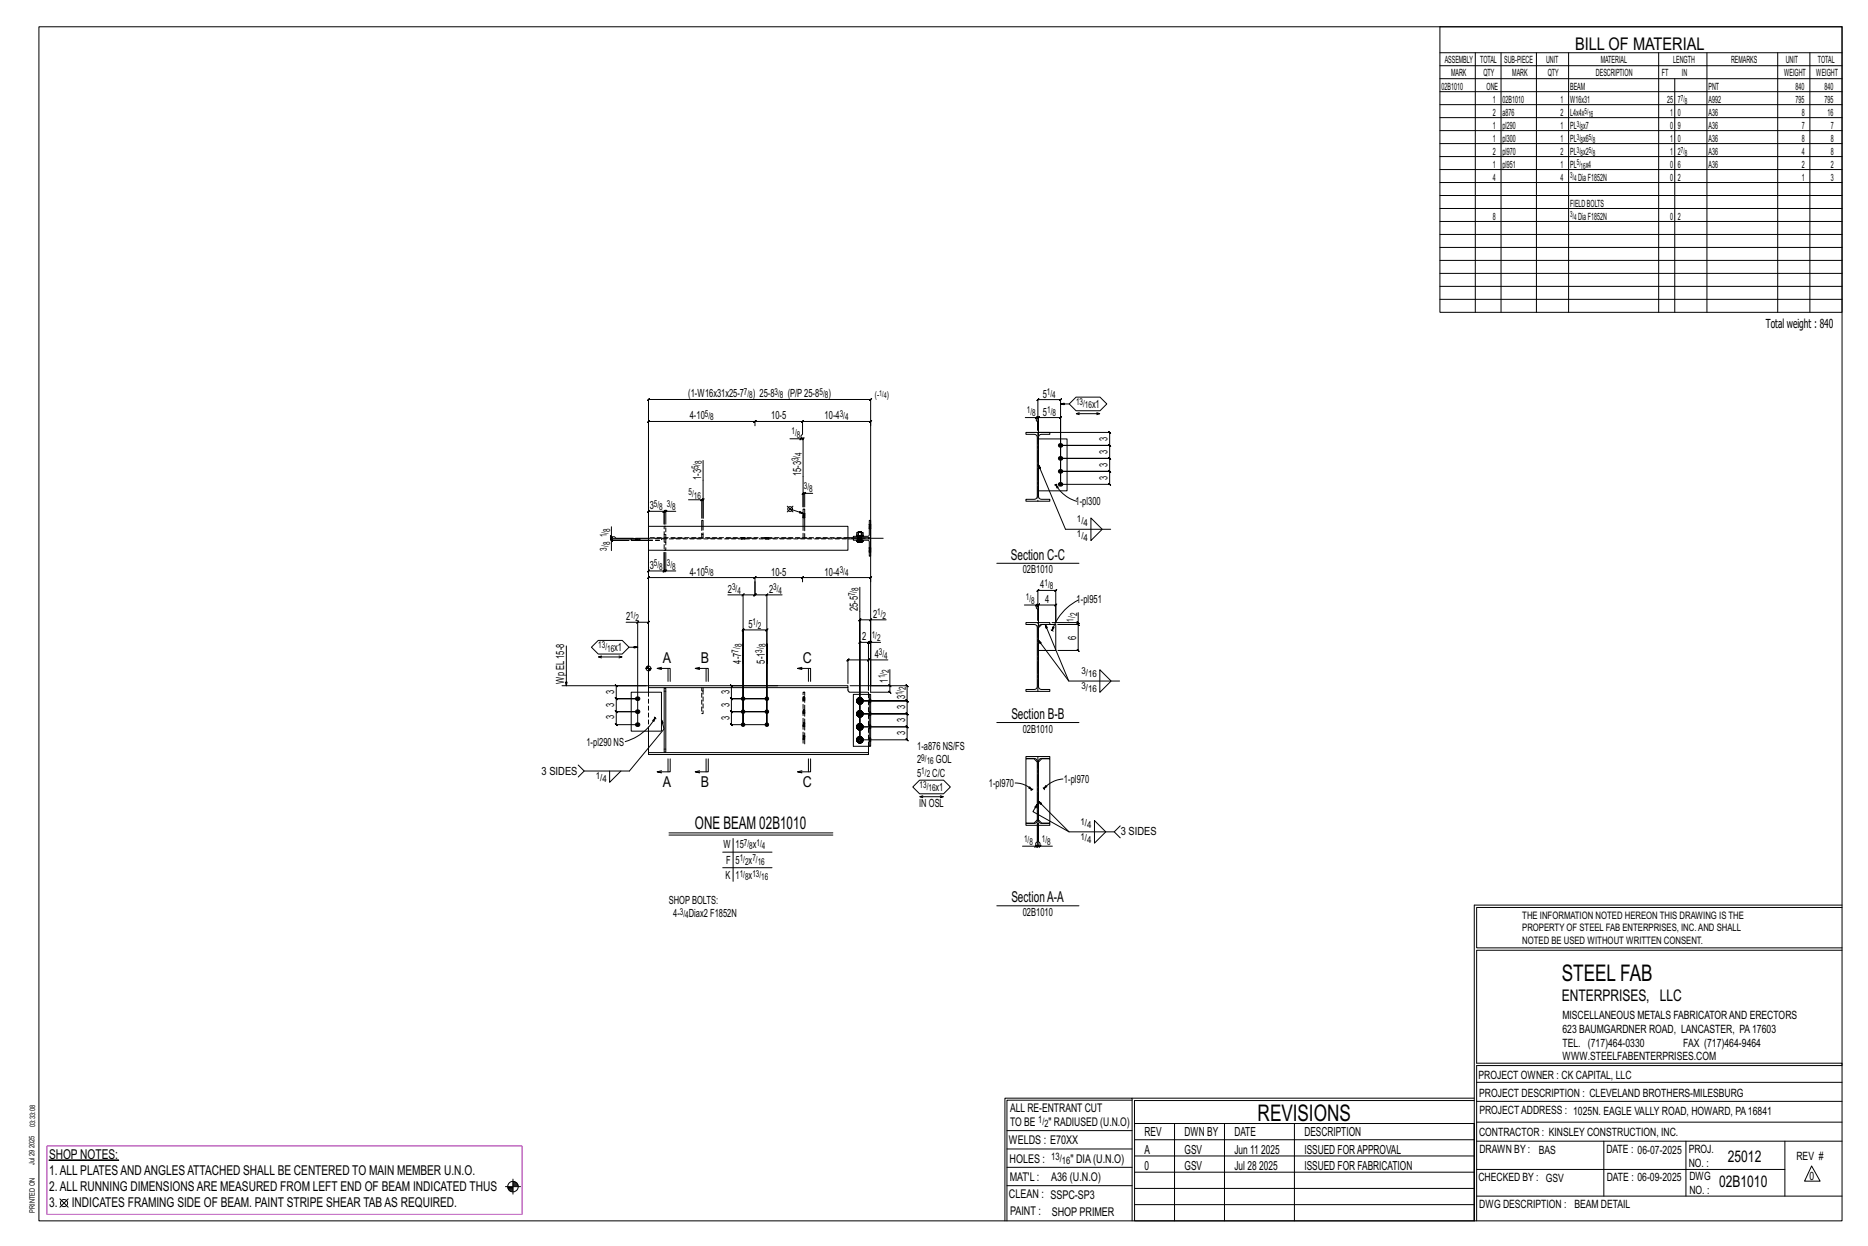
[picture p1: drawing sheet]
<svg xmlns="http://www.w3.org/2000/svg" width="914mm" height="610mm" viewBox="0 0 914 610" stroke-linecap="round" stroke-linejoin="round" font-family="sans-serif">
<g fill="#000" stroke="#000" stroke-width=".49">
<path d="M24 568h34z"/>
<circle cx="519" cy="218" r="1"/>
<circle cx="519" cy="224" r="1"/>
<circle cx="519" cy="231" r="1"/>
<circle cx="519" cy="237" r="1"/>
<circle cx="312" cy="348" r="1"/>
<circle cx="312" cy="354" r="1"/>
<circle cx="312" cy="342" r="1"/>
<circle cx="364" cy="348" r=".9"/>
<circle cx="364" cy="355" r=".9"/>
<circle cx="364" cy="342" r=".9"/>
<circle cx="375" cy="348" r=".9"/>
<circle cx="375" cy="355" r=".9"/>
<circle cx="375" cy="342" r=".9"/>
</g>
<g fill="none" stroke="#000" stroke-width=".49">
<path d="M19 13h883v584h-883zM705 13h197v140h-197zM705 26h197M705 32h197M705 39h197M722 26v127M735 26v127M752 26v127M768 26v127M812 26v127M820 39v114M836 26v127"/>
<path d="M870 26v127M886 26v127M705 45h197M705 51h197M705 58h197M705 64h197M705 70h197M705 77h197M705 83h197M705 89h197M705 96h197M705 102h197"/>
<path d="M705 108h197M705 115h197M705 121h197M705 127h197M705 134h197M705 140h197M705 146h197M519 198h4M527 194h11l4 4-4 3h-11l-4-3zM370 206l-1 1 1-1zM370 206h23l-1 1 1-1v6l-1 1v2h-5M370 208v-2l-1 1 1-1h-53h1l-1 1v-1v56"/>
<path d="M392 215h1l1-1-1 1v18M393 214l-1 1zM393 206l-1 1 1-1zM393 206h33v1l1-1-1 2M502 204h5v2l1 1v4v-15l1-1-1 1h11l1-1-1 1v41v-33h1l-1 1v-1h-11h1l-1 1v-1v9v-9h1l-1 1v-1h-1M502 212h12l-5 1-1 1v29l1 1h5v1h-12v-1h5l1-1v-29l-1-1-5-1zM508 204l-1 1zM508 212h35v-1l1 1h-1v6v-1l1 1h-1h-24h24v-1l1 1h-1v6l1 1-1-1h-24h24l1 1-1-1v7v-1l1 1h-1h-24h24v-1l1 1h-1v6v-1l1 1h-1h-24M508 215h14v25h-14M528 202h-1l1 1M537 202h1h-11M538 202l-1 1"/>
<path d="M344 225v29v-9l1-1-1 1M393 233v15zM508 227l14 32h22M517 237l1 1-1 1zM517 237a17 17 0 0 0 10 8M517 237h-1M517 237h.1M299 258v5h2h1h8M317 258h98v11h-98zM326 250h-1h1l-1 1v-1v6v-6h1l-1 1v-1h-8h1l-1 1v-1v6M326 250l-1 1zM331 250h-5v6"/>
<path d="M337 245h7v9M344 245h-1l1-1zM344 258v-3v3M385 248l3 2M387 249l6 2M388 248l-3 2M393 253h.1M393 251h.1M393 258v-9h1v9M393 242l1-1zM394 241h-1h1l-1 1v-1v7M394 253h.1"/>
<path d="M394 251h.1M398 241h-4v7M426 259h.1M426 257h.1M534 253l6 6-6 5zM299 264l1 1zM299 262l1 1zM299 263v1v-1l1 1h-1h13h-13v-1l1 1h-1M308 264h-9v5M311 264h.1M313 264h.1M317 264h-8h8"/>
<path d="M317 270v9v1l1-1h-1h8v1l1-1h-1v-9v9v1l1-1h-1h1M325 280l1-1zM326 270v9h5M363 263h.1M363 264h.1M365 263h.1M365 264h.1M375 263h.1M375 264h.1M376 263h.1M376 264h.1M415 263h10"/>
<path d="M418 264l7 1 1 7v-8h-1M418 263v-1h7l1-7v8h-1M419 262h3zM419 264v1zM419 262v-1h1v1M419 264l1 1M420 264v1h-1h1h-1M420 262h.1M420 263h.1M420 264h.1M420 265h2M420 264h1"/>
<path d="M421 265l1-1v1M421 264l-1 1M422 262v-1h-2v-1l2 1v1M422 262h.1M422 263h.1M422 264h.1M422 264v1M422 265h-1M425 263v1h-10M426 270h.1M426 268h.1M488 276h40"/>
<path d="M356 291h8v64v-47l-1 1 1-1h11v1l1-1h-1v47v-40v10M363 292l1-1zM369 283l1-1zM370 285v6l-1 1 1-1h-6M370 285v6l-1 1 1-1h5M370 285v-3l-1 1h1h-53l1-1-1 1v53M370 283h23h-1l1-1v3M375 291h1l-1 1zM383 291h-8v51M392 283l1-1zM393 283h33l1-1-1 3M421 287v75v-59l-1 1 1-1h5"/>
<path d="M501 296h6v2h1v6v-15l1-1-1 1h9h-1l1-1v1v15v-8l-1 1 1-1h-9h1l-1 1v-1v10v-10h1l-1 1v-1h-1M508 296l-1 1zM528 300v5h-13M528 294a26 26 0 0 0-13 14M277 316v19M290 317l3-4h12l3 4-3 3h-12zM306 304h6v51h-10l-1-1 1 1v-7v1l-1-1h1h10h-10v1l-1-1h1v-6l-1-1 1 1h10h-10l-1-1 1 1v-7v1l-1-1h1h14M308 317h4M312 305l1-1zM312 304h5v1l1-1h-1v30M426 303h1l-1 1zM426 314h1l-1 1z"/>
<path d="M426 314h-1h1l-1 1v-1v24M431 314h-5v25h10l-1-1 1 1v-4M434 303h-8v32M502 305h12v1h-5l-1 1v29l1 1h5v1h-12v-1h5l1-1v-29l-1-1h-5zM508 313l15 20h25M510 306l-2 1M512 306l11 27M514 306h3v12h-9M515 308h.1M515 308l1 1M515 307h1l-1 1zM527 304l1 1z"/>
<path d="M528 305v1l-1-1 1 1h-10h10l-1-1 1 1v12h-1l1 1v-1h-10M275 335h42M293 321l1 1M294 321h-1h11M303 321h1l-1 1M309 339h15v19h-15zM316 327h3M316 327h.1M317 326v1M317 335h98v1h-98zM317 334v-139v1l1-1h-1h109v1l1-1h-1v140M317 326v8"/>
<path d="M317 336v3M318 327v1M319 327v1M324 328l-2-1h6v6M324 326l-2 1M325 337h1v31h-1zM327 327v6M342 328l-2-1h7v6M342 326l-2 1M346 327v6M364 325v-10v40M381 335h-23l1 1-1-1v7v-1l1 1h-1h17h-17v-1l1 1h-1v6l1 1-1-1h17h-17l1 1-1-1v7v-1l1 1h-1h17"/>
<path d="M393 328l-3-1h7v6M393 326l-3 1M396 327v6M415 336l1 3h9v1M425 323l1-1-1 1zM425 323h-10l1-1-1 1v11M426 340v25zM426 340h-8v25h8M426 335h18l1 1-1-1v8v-1l1 1h-1h-23h23v-1l1 1h-1v6l1 1-1-1h-23h23l1 1-1-1v7v-1l1 1h-1h-23h23v-1l1 1h-1v6v-1l1 1h-1h-23v-48l-1 1 1-1h4v1l1-1h-1v24M435 323h-10v15M435 335l1 1zM436 328v7h-20"/>
<path d="M538 328l6 5-6 6zM317 358v10M320 351h1M321 351l-1 2h-1zM321 351a24 24 0 0 1-15 12M321 351v1M324 352l1 5-17 20h-22l-3-3M419 343h1M419 349h1M419 356h1M419 342l1 1M419 355l1 1"/>
<path d="M420 344h.1M420 350v1M420 357h.1M420 343h-1M420 349l-1 1M420 356h-1M420 343v-1l-1 1 1 1v-1M420 349v-1l-1 1 1 1M420 355l-1 1 1 1v-1M420 344h1M420 350l1 1M420 356l1 1"/>
<path d="M420 341v1M420 348h.1M420 354v1M420 357h1M421 341l-1 1M421 342v-1l1 1M421 348l-1 1M421 348h1v1M421 354l-1 1M421 355v-1l1 1M421 342l1 1M421 348l1 1v1"/>
<path d="M421 355l1 1M421 348h-1M422 344h-1M422 350l-1 1v-1M422 356v1h-1M422 343v1M422 350h.1M422 356v1M422 343l-1 1M422 349l-1 1M422 356l-1 1M422 342v1"/>
<path d="M422 348v1M422 355h.1M422 349h.1M422 355v1M488 353h40M286 377l-3 3M298 377v6l6-6M317 368h108v1h-108zM324 377l-2 1M327 371v7M328 371v7h-6h2M342 377l-2 1"/>
<path d="M346 371v7M347 371v7h-7h2M393 377l-3 1M396 371v7M397 371v7h-7h3M419 362h1M419 361l1 1M420 363h.1M420 362l-1 1M420 362v-1l-1 1 1 1v-1M420 363h1M420 361h.1"/>
<path d="M421 360l-1 1M421 361h1M421 361l1 1v1M421 361h-1M422 363h-1M422 362v1M422 362l-1 1M422 361v1M425 365v3M502 370h12v1h-5l-1 2v28l1 2h5v1h-12v-1h5l1-2v-28l-1-2h-5zM508 373l-2-2h-4v32h4l2-2M508 373l2-2h4v32h-4l-2-2"/>
<path d="M447 385l3-3h12l3 3-3 3h-12zM450 390h12h-2M452 389l-2 1h2M460 389l2 1M497 383a12 12 0 0 1 8 3M504 385l1 1h-1zM505 386v1M506 386h-1M508 394l-2 3 17 10M508 392l15 15h22l3-3M511 385v1M511 386h.1"/>
<path d="M512 384v1l-1 1zM520 381a14 14 0 0 0-9 5M327 407h81M327 409h81M354 417h24M359 410v21M507 414h1l1-1-1 1v-11v11l1-1-1 1h1M508 413l-1 1zM508 403v9h-1v2h-6M508 403v9h1v2h6M509 414l1-1zM536 401l5 6-5 6z"/>
<path d="M545 407l3 3M354 425h24M488 443h40M722 443v154M722 443h180M902 444h-179v20h179M902 465h-179v55h179v1h-179v76M554 538h-61v59M554 537h168M722 538h-167v13M723 539h179M723 530h179"/>
<path d="M493 553h61M555 550h167v47h-167zM555 558h167M575 550v47M599 550v47M634 550v47M723 549h179M723 558h179M785 558v27M825 558v27M874 558v27M251 577v7"/>
<path d="M251 579h2M251 580h3M251 578h2M493 571h61M493 562h61M555 573h167M555 566h167M723 572h151M887 570l4 8h-8zM29 587l4 4M33 587l-4 4M247 581h8"/>
<path d="M249 581h2M249 582h2M250 583h1M492 597v-60h62v60M493 580h61M555 589h167M555 581h167M723 585h179"/>
<circle cx="387" cy="249" r="1.2"/>
<circle cx="317" cy="327" r="1.2"/>
<circle cx="31" cy="589" r="1.8"/>
<circle cx="251" cy="581" r="2.6"/>
</g>
<path d="M23 561h233v33h-233z" fill="none" stroke="#f0f" stroke-width=".5"/>
<g fill="none" stroke="#000" stroke-width=".49" stroke-dasharray="2 1.4">
<path d="M325 258h1v3h-1zM344 258v3v-3M393 253h.1M393 252h1h-1M393 258v5M393 253h1M394 251h-1M394 252h-1M394 253h-1M394 253h.1M394 251h.1M394 252l-1-1"/>
<path d="M426 259h.1M426 257v1v-1M426 257h.1M426 258h.1M311 264h.1M312 264h.1M312 264h1M313 264h.1M317 264h7M317 264h98M325 265h1v4h-1zM325 264v1"/>
<path d="M325 261v2M326 265v-1M326 263v-2M344 261v2M344 263v-2M363 263h.1M363 263v1M363 264h.1M363 264v-1M363 263l1 1zM364 264v-1M364 263h.1"/>
<path d="M364 264l1-1M365 264v-1M365 264h.1M375 263h.1M375 263v1M375 264h.1M375 264v-1M375 263v1zM375 264l1-1M375 263h1M376 264v-1M376 264h.1"/>
<path d="M394 263v-5M415 263h-98M419 264v1zM419 265h1M419 262h1h-1v-1h1v1v-1v1h2h-2M419 265h.1M419 264l1 1M420 264h.1M420 265h-1h1h-1h1M420 263h.1M420 263v1M420 262h.1"/>
<path d="M420 262v1M420 262v2zM420 261v-1M420 261h2M420 265h.1M420 261h.1M420 262h-1h1M420 262h2M420 264v-1M420 263v-1M420 264v1zM420 265h1z"/>
<path d="M420 265h1M420 260h2M421 263v1zM421 264v-1M421 264h-1M421 262v1zM421 263v-1M421 264l1-1M421 263h.1M421 264h.1M421 263l1-1M421 262h.1"/>
<path d="M421 265l-1-1 1 1M421 264l1 1M421 261h.1M421 265h1M421 264h1M422 264v-1M422 264h.1M422 263v-1M422 262h.1M422 261h.1M422 260v1M422 261v1z"/>
<path d="M422 262v-1v1M422 262v2zM422 263h.1M422 265h.1M422 264v1zM422 264v1M426 270h.1M426 269h.1M426 268h.1M426 269v-1M317 339v19M325 338h1"/>
<path d="M344 338v11zM344 336v2M344 338v-2M393 339h1v25h-1zM393 341h1zM393 342h1l-1-1M393 347h1zM393 348h1h-1M393 354h1zM393 354l1 1-1-1M394 341h.1M394 342l-1-1"/>
<path d="M394 342h-1M394 343h-1M394 347v1M394 348l-1-1M394 348h-1M394 349h-1M394 354h.1M394 354h-1M394 355h-1M419 343v1zM419 349v1zM419 356h.1"/>
<path d="M419 343h.1M419 343l1-1-1 1 1 1-1-1h1M419 349l1-1-1 1 1 2-1-2h1M419 356l1-2-1 2 1 1-1-1h1M419 342v1zM419 344h1zM419 349h.1M419 350h1zM419 355v1zM419 356l1 1zM419 343h1M419 342l1 1"/>
<path d="M419 350l1-1M419 349h1M419 356h1M419 355l1 1M420 342h-1zM420 344h.1M420 342v-1zM420 348l-1 1zM420 350v1zM420 348h.1M420 354l-1 1zM420 357h.1"/>
<path d="M420 354h.1M420 342v-1M420 350v1M420 355v-1zM420 355v-1M420 343v1M420 343v-1M420 350h.1M420 349v-1M420 356v1M420 355h.1M420 343h.1"/>
<path d="M420 349v1zM420 356h.1M420 344h2zM420 342h2zM420 351h2zM420 348h2zM420 357h2zM420 354h2zM420 342l-1 1v-1v1l1 1-1-1 1 1M420 349v-1l-1 1v1h1h-1h1M420 355l-1 1v-1v1l1 1-1-1 1 1v-1M420 343v1z"/>
<path d="M420 343v-1zM420 349h.1M420 355v1zM420 344h1zM420 341h1zM420 351h1zM420 348h1zM420 357h1zM420 354h1zM420 344h1h-1h1h-1zM420 342h1zM420 350l1 1h-1h1h-1z"/>
<path d="M420 350h1zM420 349l1-1zM420 357h1h-1h1h-1zM420 356h1zM420 355h1zM421 341h-1h1h-1l1 1M421 344h1zM421 344h.1M421 342h.1M421 341v1zM421 341h1zM421 348h-1h1h-1h1"/>
<path d="M421 351h1zM421 351h.1M421 350v1M421 350h.1M421 348v1zM421 348h.1M421 348h1zM421 354h-1h1h-1l1 1M421 357h1zM421 357h.1M421 356h.1M421 355h.1"/>
<path d="M421 354v1zM421 354h1zM421 344h1M421 344l1-1zM421 342l1 1zM421 342h1M421 350h1M421 350h1zM421 349h1zM421 348l1 1M421 357l1-1M421 356h1z"/>
<path d="M421 355h1zM421 355h1M421 341l1 1zM421 341l1 1M421 351l1-1zM421 351l1-1M421 348h1M421 357h1M421 354l1 1zM421 354l1 1M422 344h.1M422 341v1z"/>
<path d="M422 351v-1zM422 348h.1M422 357h.1M422 354h.1M422 343h.1M422 349h.1M422 355v1zM422 342v1zM422 348v1zM422 354v2zM422 349v1zM422 356h.1"/>
<path d="M422 343v1M422 343v-1M422 350h.1M422 349v-1M422 356v1M422 355h.1M422 344v-1M422 342v1M422 350v-1M422 348v1v1M422 357v-1M422 355v1"/>
<path d="M422 342h.1M422 354v1zM422 356v1zM422 343v1zM422 349v2zM426 342h.1M426 343v-1M426 348h.1M426 349h.1M426 355h.1M426 355v1v-1M426 343h.1"/>
<path d="M426 344h.1M426 348v1M426 349v-1M426 350h.1M426 356h.1M326 366h-1M393 360h1zM393 361h1l-1-1M394 360h.1M394 361l-1-1M394 361h-1M394 362h-1"/>
<path d="M419 362v1zM419 362l1-1-1 1 1 1-1-1h1M419 361v1zM419 363h1zM419 363l1-1M419 361l1 1M420 361h-1zM420 363h.1M420 361v-1zM420 361h.1M420 362v1M420 362v-1"/>
<path d="M420 362h.1M420 363h2zM420 361h2zM420 361l-1 1v-1v2h1h-1h1M420 362v1zM420 362v-1zM420 363l1 1zM420 360h1zM420 363h1h-1h1h-1zM420 363h1zM420 361h1zM421 360l-1 1 1-1-1 1h1"/>
<path d="M421 364l1-1zM421 363h.1M421 361h.1M421 360v1v-1v1zM421 360h1zM421 363h1M421 363l1-1zM421 361l1 1zM421 361h1M421 363h1zM421 361h1zM422 363h.1"/>
<path d="M422 360v1zM422 362h.1M422 361v1zM422 362v1M422 362v-1M422 363v-1M422 361v2M422 361h.1M422 361v1M422 362v1zM425 365v-25M426 361h.1"/>
<path d="M426 362v-1M426 362h.1M426 363h.1"/>
</g>
<path d="M311 263h122" fill="none" stroke="#000" stroke-width=".49" stroke-dasharray="6.8 1 0 1"/>
<path d="M508 212v33M508 338v-33M508 370v34" fill="none" stroke="#000" stroke-width=".49" stroke-dasharray="5.8 1 1 1"/>
<g font-size="11.2">
<text x="764" y="480">STEEL FAB</text>
<text x="616" y="548">REVISIONS</text>
</g>
<g font-size="8.6">
<text x="771" y="24">BILL OF MATERIAL</text>
<text x="340" y="406">ONE BEAM 02B1010</text>
</g>
<g font-size="7.9">
<text x="765" y="490">ENTERPRISES, LLC</text>
<text x="846" y="569">25012</text>
<text x="842" y="581">02B1010</text>
</g>
<g font-size="7.3">
<text x="495" y="274">Section C-C</text>
<text x="324" y="325">A</text>
<text x="343" y="325">B</text>
<text x="393" y="325">C</text>
<text x="495" y="352">Section B-B</text>
<text x="324" y="385">A</text>
<text x="343" y="385">B</text>
<text x="393" y="385">C</text>
<text x="495" y="441">SectionA-A</text>
</g>
<g font-size="6.6">
<text x="24" y="567">SHOP NOTES:</text>
<text x="24" y="575">1.ALL PLATESANDANGLESATTACHED SHALL BE CENTERED TO MAIN MEMBER U.N.O.</text>
<text x="24" y="583">2.ALL RUNNING DIMENSIONSARE MEASURED FROM LEFT END OF BEAM INDICATED THUS</text>
<text x="24" y="591">3.</text>
<text x="35" y="591">INDICATES FRAMING SIDE OF BEAM. PAINT STRIPE SHEAR TABAS REQUIRED.</text>
</g>
<g font-size="6.1">
<text x="864" y="161">Total weight : 840</text>
<text x="560" y="556">REV</text>
<text x="580" y="556">DWN BY</text>
<text x="604" y="556">DATE</text>
<text x="639" y="556">DESCRIPTION</text>
<text x="560" y="564">A</text>
<text x="580" y="564">GSV</text>
<text x="604" y="564">Jun 11</text>
<text x="617" y="564">2025</text>
<text x="639" y="564">ISSUED FORAPPROVAL</text>
<text x="560" y="572">0</text>
<text x="580" y="572">GSV</text>
<text x="604" y="572">Jul 28</text>
<text x="616" y="572">2025</text>
<text x="639" y="572">ISSUED FOR FABRICATION</text>
</g>
<g font-size="5.9">
<text x="494" y="560">WELDS : E70XX</text>
<text x="494" y="569">HOLES :</text>
<text x="524" y="569">&quot; DIA(U.N.O)</text>
<text x="494" y="578">MAT'L :</text>
<text x="515" y="578">A36 (U.N.O)</text>
<text x="494" y="586">CLEAN : SSPC-SP3</text>
<text x="495" y="595">PAINT :</text>
<text x="515" y="595">SHOP PRIMER</text>
</g>
<g font-size="5.8">
<text x="494" y="544">ALL RE-ENTRANT CUT</text>
<text x="494" y="551">TO BE</text>
<text x="513" y="551">&quot; RADIUSED (U.N.O)</text>
</g>
<g font-size="5.6">
<text x="765" y="499">MISCELLANEOUS METALS FABRICATORAND ERECTORS</text>
<text x="765" y="505">623 BAUMGARDNER ROAD, LANCASTER, PA17603</text>
<text x="765" y="512">TEL. (717)464-0330</text>
<text x="824" y="512">FAX (717)464-9464</text>
<text x="765" y="519">WWW.STEELFABENTERPRISES.COM</text>
<text x="724" y="528">PROJECT OWNER : CK CAPITAL, LLC</text>
<text x="724" y="537">PROJECT DESCRIPTION : CLEVELAND BROTHERS-MILESBURG</text>
<text x="724" y="545">PROJECTADDRESS : 1025N. EAGLE VALLY ROAD, HOWARD, PA16841</text>
<text x="724" y="556">CONTRACTOR : KINSLEY CONSTRUCTION, INC.</text>
<text x="724" y="564">DRAWN BY :</text>
<text x="753" y="564">BAS</text>
<text x="786" y="564">DATE : 06-07-2025</text>
<text x="827" y="564">PROJ.</text>
<text x="879" y="568">REV #</text>
<text x="827" y="571">NO. :</text>
<text x="724" y="578">CHECKED BY : GSV</text>
<text x="787" y="578">DATE : 06-09-2025</text>
<text x="827" y="578">DWG</text>
<text x="886" y="578">0</text>
<text x="827" y="584">NO. :</text>
<text x="724" y="591">DWG DESCRIPTION : BEAM DETAIL</text>
</g>
<g font-size="5.5">
<text x="337" y="194">(1-W16x31x25-7</text>
<text x="369" y="194">) 25-8</text>
<text x="386" y="194">(P/P25-8</text>
<text x="406" y="194">)</text>
<text x="510" y="195">5</text>
<text x="511" y="203">5</text>
<text x="535" y="199">x1</text>
<text x="338" y="205">4-10</text>
<text x="378" y="205">10-5</text>
<text x="404" y="205">10-4</text>
<text x="542" y="216" transform="rotate(-90 542 216)">3</text>
<text x="542" y="222" transform="rotate(-90 542 222)">3</text>
<text x="392" y="233" transform="rotate(-90 392 233)">15-3</text>
<text x="542" y="228" transform="rotate(-90 542 228)">3</text>
<text x="343" y="235" transform="rotate(-90 343 235)">1-3</text>
<text x="542" y="235" transform="rotate(-90 542 235)">3</text>
<text x="318" y="249">3</text>
<text x="526" y="247">1-pl300</text>
<text x="318" y="278">3</text>
<text x="338" y="282">4-10</text>
<text x="378" y="282">10-5</text>
<text x="404" y="282">10-4</text>
<text x="501" y="281">02B1010</text>
<text x="509" y="288">4</text>
<text x="356" y="290">2</text>
<text x="376" y="290">2</text>
<text x="420" y="299" transform="rotate(-90 420 299)">25-5</text>
<text x="512" y="295">4</text>
<text x="527" y="295">1-pl951</text>
<text x="306" y="303">2</text>
<text x="427" y="302">2</text>
<text x="366" y="307">5</text>
<text x="422" y="313">2</text>
<text x="527" y="313" transform="rotate(-90 527 313)">6</text>
<text x="301" y="318">x1</text>
<text x="428" y="322">4</text>
<text x="363" y="325" transform="rotate(-90 363 325)">4-7</text>
<text x="374" y="325" transform="rotate(-90 374 325)">5-1</text>
<text x="276" y="334" transform="rotate(-90 276 334)">Wp EL15-8</text>
<text x="435" y="334" transform="rotate(-90 435 334)">1</text>
<text x="301" y="340" transform="rotate(-90 301 340)">3</text>
<text x="357" y="340" transform="rotate(-90 357 340)">3</text>
<text x="301" y="346" transform="rotate(-90 301 346)">3</text>
<text x="357" y="346" transform="rotate(-90 357 346)">3</text>
<text x="443" y="347" transform="rotate(-90 443 347)">3</text>
<text x="443" y="342" transform="rotate(-90 443 342)">3</text>
<text x="301" y="352" transform="rotate(-90 301 352)">3</text>
<text x="357" y="352" transform="rotate(-90 357 352)">3</text>
<text x="443" y="353" transform="rotate(-90 443 353)">3</text>
<text x="443" y="360" transform="rotate(-90 443 360)">3</text>
<text x="501" y="358">02B1010</text>
<text x="287" y="365">1-pl290 NS</text>
<text x="449" y="367">1-a876 NS/FS</text>
<text x="449" y="373">2</text>
<text x="458" y="373">GOL</text>
<text x="265" y="379">3 SIDES</text>
<text x="449" y="380">5</text>
<text x="456" y="380">C/C</text>
<text x="521" y="383">1-pl970</text>
<text x="458" y="387">x1</text>
<text x="484" y="385">1-pl970</text>
<text x="450" y="395">IN OSL</text>
<text x="549" y="409">3 SIDES</text>
<text x="354" y="415">W</text>
<text x="360" y="415">15</text>
<text x="369" y="415">x</text>
<text x="355" y="423">F</text>
<text x="360" y="423">5</text>
<text x="366" y="423">x</text>
<text x="355" y="430">K</text>
<text x="360" y="430">1</text>
<text x="366" y="430">x</text>
<text x="327" y="442">SHOPBOLTS:</text>
<text x="330" y="449">4-</text>
<text x="337" y="449">Diax2 F1852N</text>
<text x="501" y="448">02B1010</text>
</g>
<g font-size="5">
<text x="745" y="450">THE INFORMATION NOTED HEREON THIS DRAWING IS THE</text>
<text x="745" y="456">PROPERTY OF STEEL FAB ENTERPRISES, INC.AND SHALL</text>
<text x="745" y="462">NOTED BE USED WITHOUT WRITTEN CONSENT.</text>
<text x="508" y="550">1/</text>
<text x="511" y="551">2</text>
<text x="515" y="568">13/</text>
<text x="520" y="570">16</text>
</g>
<g font-size="4.9">
<text x="707" y="31">ASSEMBLY</text>
<text x="725" y="31">TOTAL</text>
<text x="736" y="31">SUB-PIECE</text>
<text x="757" y="31">UNIT</text>
<text x="784" y="31">MATERIAL</text>
<text x="819" y="31">LENGTH</text>
<text x="847" y="31">REMARKS</text>
<text x="874" y="31">UNIT</text>
<text x="890" y="31">TOTAL</text>
<text x="710" y="37">MARK</text>
<text x="726" y="37">QTY</text>
<text x="740" y="37">MARK</text>
<text x="758" y="37">QTY</text>
<text x="781" y="37">DESCRIPTION</text>
<text x="814" y="37">FT</text>
<text x="823" y="37">IN</text>
<text x="873" y="37">WEIGHT</text>
<text x="889" y="37">WEIGHT</text>
<text x="706" y="44">02B1010</text>
<text x="728" y="44">ONE</text>
<text x="769" y="44">BEAM</text>
<text x="836" y="44">PNT</text>
<text x="879" y="44">840</text>
<text x="893" y="44">840</text>
<text x="731" y="50">1</text>
<text x="736" y="50">02B1010</text>
<text x="764" y="50">1</text>
<text x="769" y="50">W16x31</text>
<text x="816" y="50">25</text>
<text x="821" y="50">7</text>
<text x="836" y="50">A992</text>
<text x="879" y="50">795</text>
<text x="893" y="50">795</text>
<text x="731" y="57">2</text>
<text x="736" y="57">a876</text>
<text x="764" y="57">2</text>
<text x="769" y="57">L4x4x</text>
<text x="818" y="57">1</text>
<text x="821" y="57">0</text>
<text x="836" y="57">A36</text>
<text x="882" y="57">8</text>
<text x="895" y="57">16</text>
<text x="731" y="63">1</text>
<text x="736" y="63">pl290</text>
<text x="764" y="63">1</text>
<text x="769" y="63">PL x7</text>
<text x="818" y="63">0</text>
<text x="821" y="63">9</text>
<text x="836" y="63">A36</text>
<text x="882" y="63">7</text>
<text x="896" y="63">7</text>
<text x="731" y="69">1</text>
<text x="736" y="69">pl300</text>
<text x="764" y="69">1</text>
<text x="769" y="69">PL x6</text>
<text x="818" y="69">1</text>
<text x="821" y="69">0</text>
<text x="836" y="69">A36</text>
<text x="882" y="69">8</text>
<text x="896" y="69">8</text>
<text x="731" y="76">2</text>
<text x="736" y="76">pl970</text>
<text x="764" y="76">2</text>
<text x="769" y="76">PL x2</text>
<text x="818" y="76">1</text>
<text x="821" y="76">2</text>
<text x="836" y="76">A36</text>
<text x="882" y="76">4</text>
<text x="896" y="76">8</text>
<text x="731" y="82">1</text>
<text x="736" y="82">pl951</text>
<text x="764" y="82">1</text>
<text x="769" y="82">PL</text>
<text x="776" y="82">x4</text>
<text x="818" y="82">0</text>
<text x="821" y="82">6</text>
<text x="836" y="82">A36</text>
<text x="882" y="82">2</text>
<text x="896" y="82">2</text>
<text x="731" y="88">4</text>
<text x="764" y="88">4</text>
<text x="772" y="88">DiaF1852N</text>
<text x="818" y="88">0</text>
<text x="821" y="88">2</text>
<text x="882" y="88">1</text>
<text x="896" y="88">3</text>
<text x="769" y="101">FIELDBOLTS</text>
<text x="731" y="107">8</text>
<text x="772" y="107">DiaF1852N</text>
<text x="818" y="107">0</text>
<text x="821" y="107">2</text>
</g>
<g font-size="4.7">
<text x="364" y="193">7/</text>
<text x="367" y="195">8</text>
<text x="379" y="193">3/</text>
<text x="382" y="195">8</text>
<text x="401" y="193">5/</text>
<text x="404" y="195">8</text>
<text x="428" y="195">(-</text>
<text x="434" y="195">)</text>
<text x="512" y="193">1/</text>
<text x="515" y="195">4</text>
<text x="345" y="204">5/</text>
<text x="411" y="204">3/</text>
<text x="503" y="202">1/</text>
<text x="505" y="204">8</text>
<text x="513" y="202">1/</text>
<text x="515" y="204">8</text>
<text x="527" y="198">13/</text>
<text x="531" y="200">16</text>
<text x="348" y="206">8</text>
<text x="414" y="206">4</text>
<text x="387" y="212">1/</text>
<text x="390" y="214">8</text>
<text x="344" y="227" transform="rotate(-90 344 227)">8</text>
<text x="391" y="226" transform="rotate(-90 391 226)">3/</text>
<text x="393" y="223" transform="rotate(-90 393 223)">4</text>
<text x="342" y="230" transform="rotate(-90 342 230)">5/</text>
<text x="393" y="239">3/</text>
<text x="337" y="242">5/</text>
<text x="340" y="244">16</text>
<text x="396" y="241">8</text>
<text x="320" y="248">5/</text>
<text x="323" y="250">8</text>
<text x="326" y="248">3/</text>
<text x="329" y="250">8</text>
<text x="527" y="255">1/</text>
<text x="530" y="257">4</text>
<text x="297" y="263" transform="rotate(-90 297 263)">1/</text>
<text x="299" y="260" transform="rotate(-90 299 260)">8</text>
<text x="527" y="263">1/</text>
<text x="297" y="269" transform="rotate(-90 297 269)">3/</text>
<text x="299" y="267" transform="rotate(-90 299 267)">8</text>
<text x="530" y="264">4</text>
<text x="320" y="277">5/</text>
<text x="323" y="279">8</text>
<text x="326" y="277">3/</text>
<text x="329" y="279">8</text>
<text x="345" y="280">5/</text>
<text x="348" y="282">8</text>
<text x="411" y="280">3/</text>
<text x="414" y="282">4</text>
<text x="511" y="287">1/</text>
<text x="358" y="289">3/</text>
<text x="361" y="290">4</text>
<text x="378" y="289">3/</text>
<text x="381" y="290">4</text>
<text x="419" y="292" transform="rotate(-90 419 292)">7/</text>
<text x="420" y="289" transform="rotate(-90 420 289)">8</text>
<text x="502" y="294">1/</text>
<text x="514" y="288">8</text>
<text x="505" y="295">8</text>
<text x="309" y="302">1/</text>
<text x="311" y="304">2</text>
<text x="368" y="306">1/</text>
<text x="429" y="301">1/</text>
<text x="432" y="303">2</text>
<text x="526" y="304" transform="rotate(-90 526 304)">1/</text>
<text x="527" y="301" transform="rotate(-90 527 301)">2</text>
<text x="371" y="308">2</text>
<text x="293" y="317">13/</text>
<text x="363" y="317" transform="rotate(-90 363 317)">8</text>
<text x="375" y="317" transform="rotate(-90 375 317)">8</text>
<text x="427" y="312">1/</text>
<text x="429" y="314">2</text>
<text x="297" y="319">16</text>
<text x="362" y="319" transform="rotate(-90 362 319)">7/</text>
<text x="373" y="319" transform="rotate(-90 373 319)">3/</text>
<text x="430" y="321">3/</text>
<text x="433" y="322">4</text>
<text x="435" y="329" transform="rotate(-90 435 329)">2</text>
<text x="529" y="330">3/</text>
<text x="433" y="332" transform="rotate(-90 433 332)">1/</text>
<text x="533" y="331">16</text>
<text x="442" y="340" transform="rotate(-90 442 340)">1/</text>
<text x="443" y="337" transform="rotate(-90 443 337)">2</text>
<text x="529" y="337">3/</text>
<text x="533" y="339">16</text>
<text x="451" y="372">9/</text>
<text x="454" y="374">16</text>
<text x="292" y="381">1/</text>
<text x="295" y="383">4</text>
<text x="451" y="379">1/</text>
<text x="454" y="380">2</text>
<text x="450" y="386">13/</text>
<text x="455" y="387">16</text>
<text x="529" y="404">1/</text>
<text x="532" y="405">4</text>
<text x="364" y="414">7/</text>
<text x="370" y="414">1/</text>
<text x="501" y="412">1/</text>
<text x="504" y="413">8</text>
<text x="510" y="412">1/</text>
<text x="513" y="413">8</text>
<text x="529" y="411">1/</text>
<text x="532" y="412">4</text>
<text x="367" y="415">8</text>
<text x="373" y="415">4</text>
<text x="362" y="421">1/</text>
<text x="365" y="423">2</text>
<text x="368" y="421">7/</text>
<text x="371" y="423">16</text>
<text x="362" y="429">1/</text>
<text x="365" y="431">8</text>
<text x="368" y="429">13/</text>
<text x="373" y="431">16</text>
<text x="333" y="448">3/</text>
<text x="335" y="449">4</text>
</g>
<g font-size="4.2">
<text x="823" y="49">7/</text>
<text x="825" y="51">8</text>
<text x="776" y="56">5/</text>
<text x="778" y="57">16</text>
<text x="772" y="62">3/</text>
<text x="774" y="63">8</text>
<text x="772" y="68">3/</text>
<text x="774" y="70">8</text>
<text x="778" y="68">5/</text>
<text x="780" y="70">8</text>
<text x="772" y="75">3/</text>
<text x="774" y="76">8</text>
<text x="778" y="75">5/</text>
<text x="780" y="76">8</text>
<text x="823" y="75">7/</text>
<text x="825" y="76">8</text>
<text x="772" y="81">5/</text>
<text x="774" y="82">16</text>
<text x="769" y="87">3/</text>
<text x="770" y="89">4</text>
<text x="769" y="106">3/</text>
<text x="770" y="108">4</text>
</g>
<g font-size="4">
<text x="430" y="194">1/</text>
<text x="433" y="195">4</text>
</g>
<g font-size="3.7">
<text x="17" y="551" transform="rotate(-90 17 551)">03:33:08</text>
<text x="17" y="562" transform="rotate(-90 17 562)">2025</text>
<text x="17" y="570" transform="rotate(-90 17 570)">Jul 29</text>
<text x="17" y="593" transform="rotate(-90 17 593)">PRINTED ON</text>
</g>
</svg>
